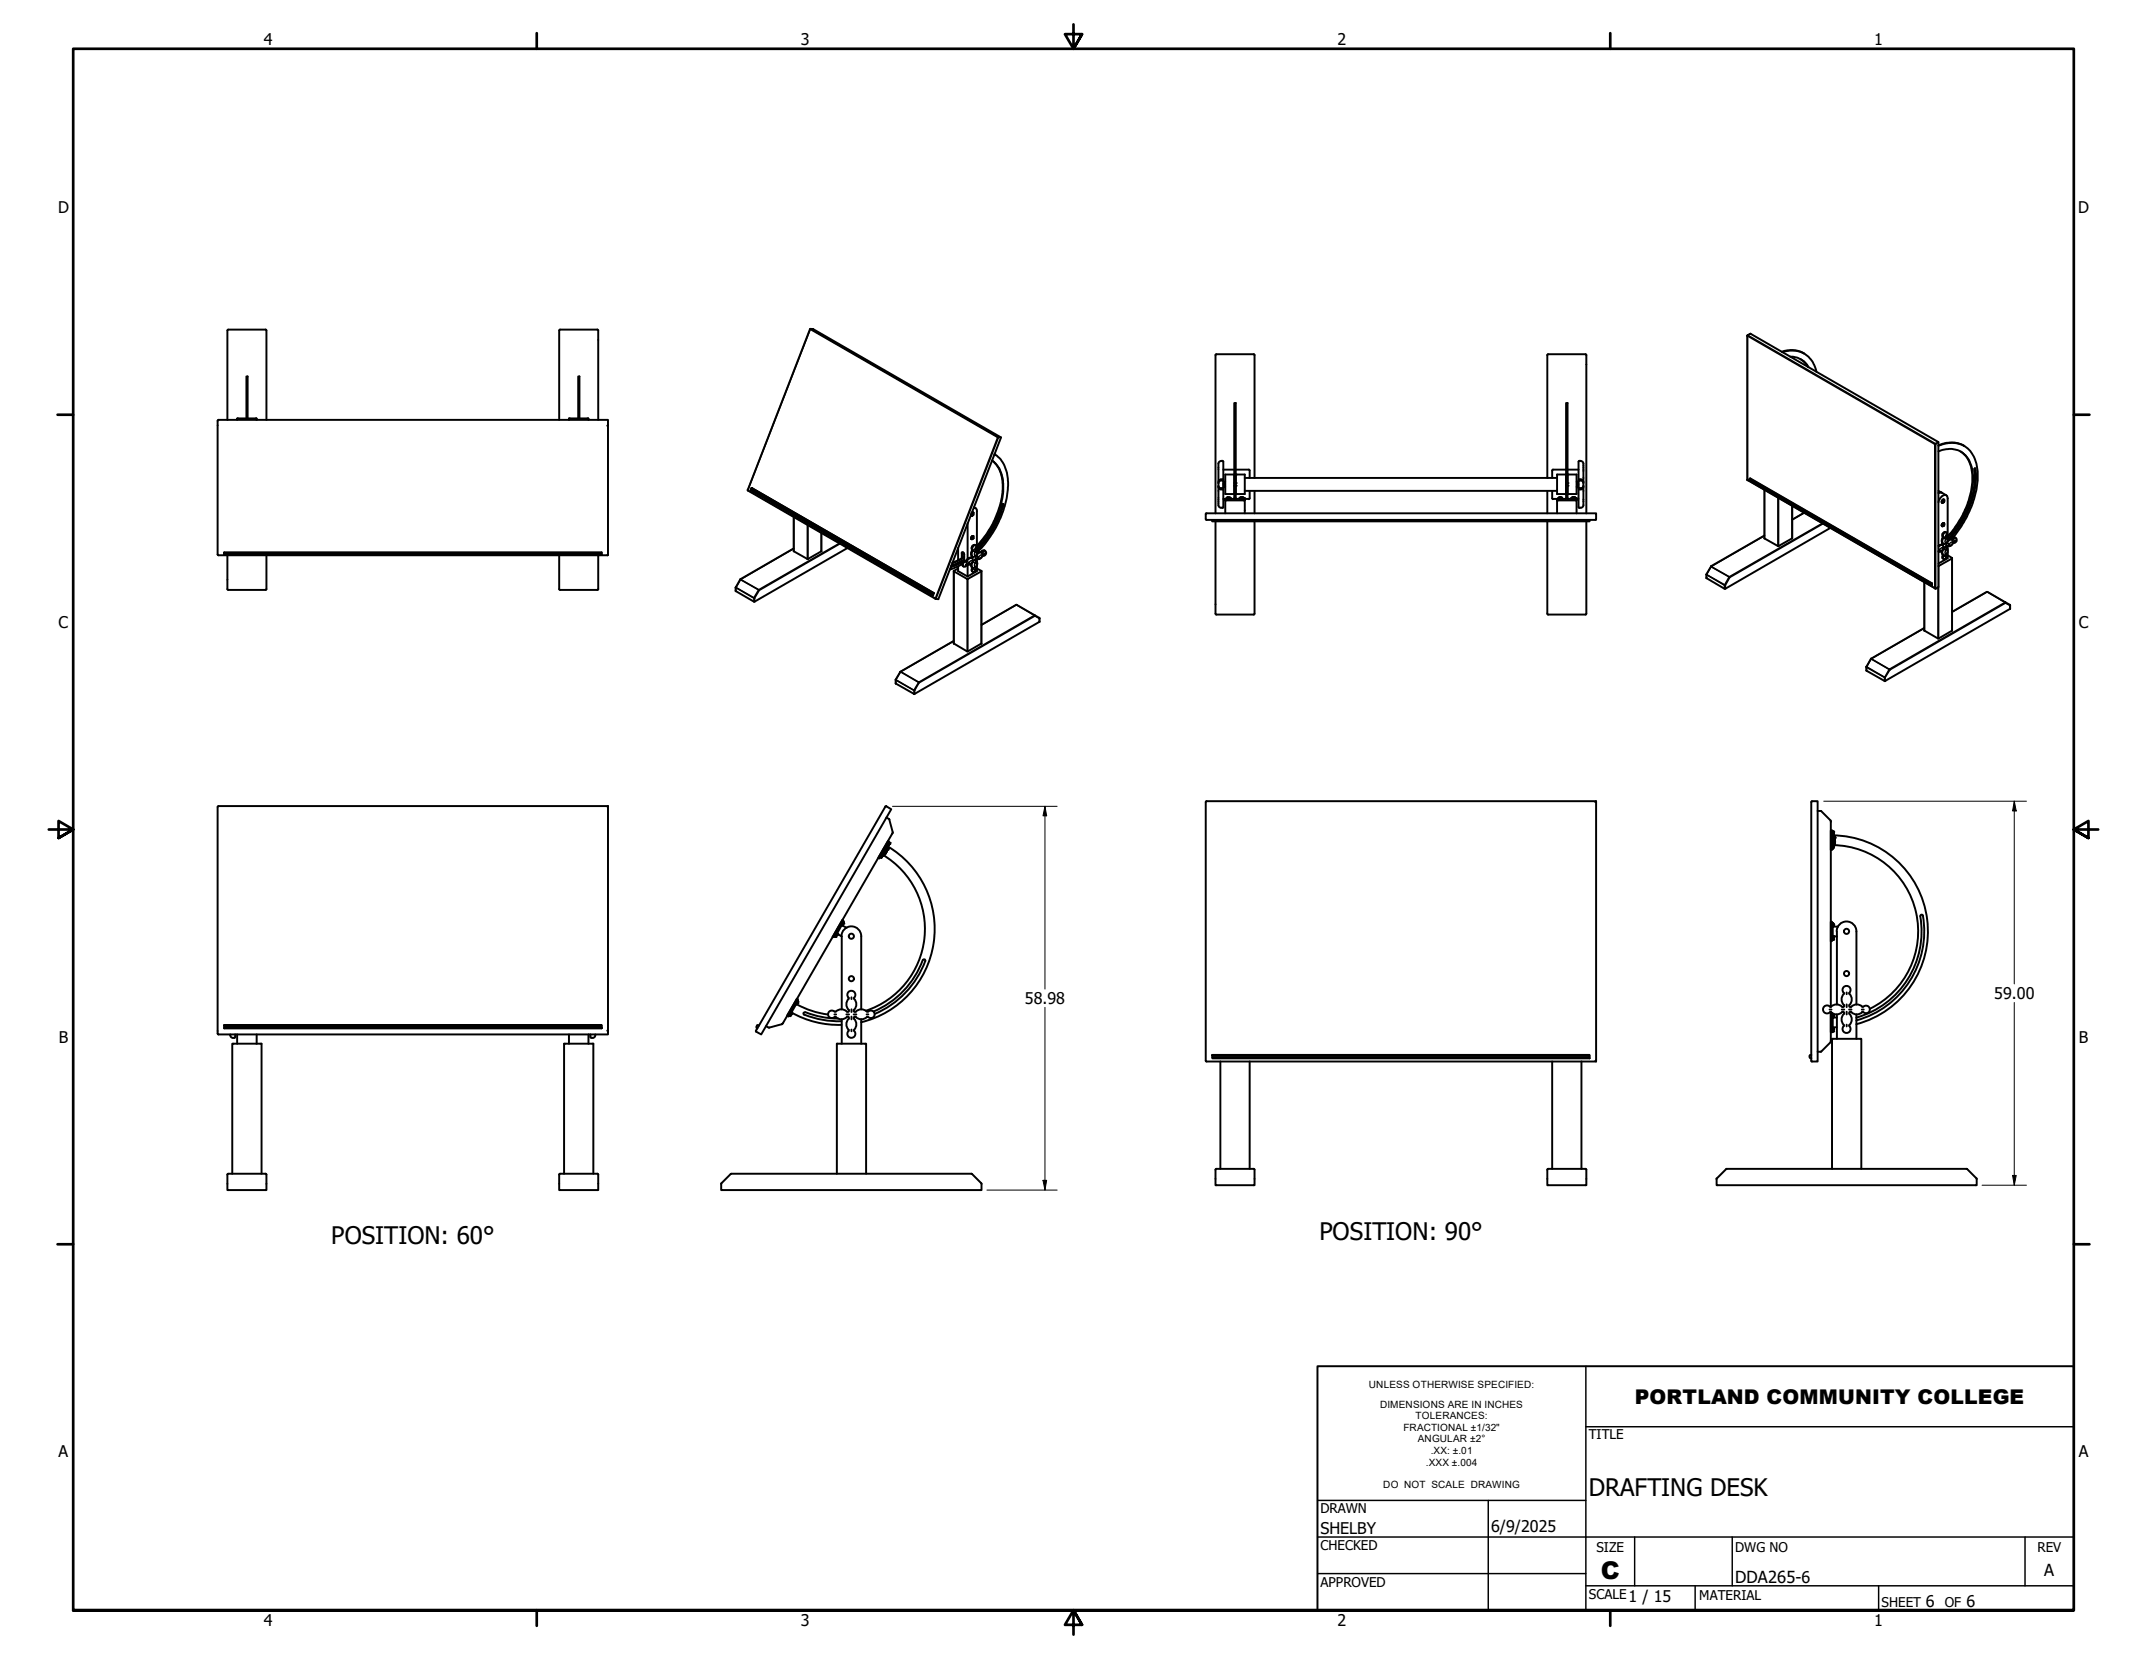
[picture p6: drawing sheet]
<svg xmlns="http://www.w3.org/2000/svg" width="559mm" height="432mm" viewBox="0 0 559 432" stroke-linecap="round" stroke-linejoin="round" font-family="sans-serif">
<!-- layer: Visible (ANSI) -->
<g fill="none" stroke="#000" stroke-width=".51">
<path d="M69.1 85.8l.2 .2v23.3M69.2 85.8l-10 .1v23.4M145.8 85.8l-.3 .2v23.3M145.8 85.8l9.8 .1 .1 23.4M402.9 92.2h9.8l.2 .2v41.2M402.9 92.2l-.2 .2v32M454.7 87.4l.9-.5 48.9 28.2v37.7l-.7 .4-.2-.1M454.8 87.4v37.4M463.7 91.6a7.1 7.1 0 0 1 5.9 .4M463.9 91.6a6.5 6.5 0 0 1 8.9 5.2M466 92.8a5.4 5.4 0 0 1 4.7 2.8M468.6 93.5l.3 .2a3.9 3.9 0 0 1 1.6 1.8"/>
<path d="M64.1 108.9v-10.9h.4v10.9M66.6 108.9l.2 .1v.3M66.7 108.9h-4.9l-.1 .4M148.3 108.9h4.7M148.3 108.9l-.2 .1v.3M150.5 108.9v-10.9h.3v10.9M153 108.9l.2 .1v.3M158.2 110.6v-1.3h-101.4l-.2 .2v34.8l.3 .2h101.3M158.2 110.6l-.1 .2M158.2 110.6v33.9h-.1M258.8 118.2a8.6 8.6 0 0 1 3.6 7.7 27.5 27.5 0 0 1-8 17.9M259.7 113.9h.8"/>
<path d="M317.8 120h.5l.1 .2v11.8l-.2 .2M321.2 104.9h.4v24.8h-.4zM407.6 104.9h.4v24.8h-.4zM411 120h.4M411.1 120l-.3 .2v5.1M504.5 116a6.7 6.7 0 0 1 8.9 2.3 14.3 14.3 0 0 1 .5 11.1 27.9 27.9 0 0 1-6 11M504.5 117.5a5.9 5.9 0 0 1 8.1 2.6 14.6 14.6 0 0 1-.3 11 24.4 24.4 0 0 1-5.4 8.8M504.5 115.9a7.5 7.5 0 0 1 6.7 .2M504.5 115.1l-.9 .5M510.3 117.5a8.1 8.1 0 0 1 3 7.7 24.9 24.9 0 0 1-6.4 14.4M194.6 127.5v.2M194.6 127.5l16.2-41.8h.8l48.9 28.2-16.3 42.1-.7-.1v-.2"/>
<path d="M194.7 127.7l48.8 28.2M195.4 127.4l47.4 27.5zM195.5 127.1l-.1 .3M195.6 127l47.4 27.4-.2 .1-47.3-27.4 .1-.1 47.5 27.4-.3 .5M206.6 134.6v8.8l3.5 2.1 3.7-2v-4.8M251.8 136.3v9.2M252.7 134l.2 .2M252.9 133.6a.33 .33 0 0 1 .6 0 .33 .33 0 0 1-.3 .5l-.3 .1zM253 139.6a.34 .34 0 0 1 .5 .2 .34 .34 0 0 1-.3 .5h-.4zM253.4 133.4l-.5 .1M253.4 139.5a.52 .52 0 0 0-.6 .2 .52 .52 0 0 0 .1 .6M253.4 132.2l.5 .1 .4 .4v10.7"/>
<path d="M253.5 132l.4 .3M261 131.2a27.5 27.5 0 0 1-6.7 11.8M313.9 133.6h101.5v1.6l-101.4 .1-.2-.2zM315.5 135.5h98.2v.2h-98.2zM315.5 135.3v.2M316.4 135.7v24M317.1 126.7l.1 5a.85 .85 0 0 0 1 .4M317.1 120.6v6.1M317.1 126.7a.73 .73 0 0 0 .5 .7 .73 .73 0 0 0 .8-.2M317.1 126.4a.77 .77 0 0 0 1.1 .7M317.8 120a.67 .67 0 0 0-.7 .7M317.8 125.1a.67 .67 0 0 0-.7 .7"/>
<path d="M317.8 125l.6 .3M318.4 125l-.2-.2a.8 .8 0 0 0-1.1 .6M318.4 126.9l-.2 .2M318.4 125.4h.5M318.4 126.7h.5M318.4 122.2h2.8M318.4 129.9h.5M318.5 125.9v.5l.3 .3v-1.3l-.3 .6M318.9 130.2v3.4M318.9 130.2v-.3h5.1v.3M318.9 123.5h2.3v5.1h-2.3zM318.9 130.2h5"/>
<path d="M319 130.2l.1 .1M319.3 129.6v.3h.9M319.3 129.6h.9M319.3 129.5v.1M319.3 129.9h.1M319.3 129.5l1 .1M319.4 129.5h.1M319.4 129.5l-.1 .1M319.4 129.5v.1M319.5 129.5h.1M319.5 129.5v.1M319.6 129.5h.1"/>
<path d="M319.6 129.5v.1M319.7 129.5h-.1M319.7 129.5h.1M319.8 129.5h.1M319.8 129.5v.1M319.8 129.5h.2M319.9 129.5v.1M319.9 129.5h.1M319.9 129.5l.1 .1M320 129.5h.1M320.1 129.5v.1M320.1 129.5h.1"/>
<path d="M320.2 129.9h.1M320.2 129.6h.1M320.3 129.6v.3M321.2 129.7l-.1 .2M321.6 122.2h3.5M321.6 123.5h2.4v5.1h-2.4M321.6 129.7l.2 .2M322.6 129.6v.3h.2M322.6 129.6h.2M322.8 129.5h.9M322.8 129.5l-.2 .1M322.8 129.5v.1"/>
<path d="M322.8 129.6h1M322.8 129.6v.3M323 129.5h-.1M323 129.5l-.2 .1M323 129.5h.2M323 129.5v.1M323.1 129.5v.1M323.1 129.5h.1M323.2 129.5h.1M323.2 129.5l.1 .1M323.3 129.5h.1M323.3 129.5v.1"/>
<path d="M323.3 129.5h.2M323.4 129.5l-.1 .1M323.4 129.5h.1M323.4 129.5l.1 .1M323.6 129.5h-.1M323.6 129.5l.1 .1M323.7 129.5l.1 .1M323.8 129.6v.3h-1M323.9 130.2l-.1 .1M323.9 130.2l.1 3.4M324 127.8h81.3M324 124.4h81.3"/>
<path d="M324 129.9h1.1M325 122.2l.2 .3M325.2 127.8v1.9l-.2 .2M325.2 122.5v1.9M326.5 124.4v-32l-.2-.2h-9.7l-.2 .2v41.2M326.5 135.7v24M326.5 127.8v5.8M402.7 135.7v24M402.7 127.8v5.8M404 127.8v1.9l.2 .2M404 122.5v1.9M404.2 129.9h1.1"/>
<path d="M405.3 130.2h5M405.3 130.2v3.4M405.3 130.2v-.3h5v.3M405.3 123.5h2.3v5.1h-2.3zM405.3 130.2l.1 .1M405.6 129.6v.3h1M405.7 129.5l-.1 .1M405.7 129.5h.9v.4M405.8 129.5h.1M405.9 129.5h.1M405.9 129.5v.1M406 129.5h-.1"/>
<path d="M406 129.5h.1M406.1 129.5v.1M406.1 129.5h.1M406.2 129.5v.1M406.2 129.5h.1M406.3 129.5h.1M406.3 129.5v.1M406.4 129.5h.1M406.5 129.9h.1M406.6 129.6l-.9-.1v.4M407.6 122.2h-3.4l-.2 .3M407.6 129.7l-.2 .2"/>
<path d="M408 122.2h2.8M408 123.5h2.3v5.1h-2.3M408 129.7l.2 .2M409 129.6v.3h.2M409 129.6h1.1a.5 .5 0 0 1-.7 .3h-.2M409.1 129.5h1M409.1 129.5l-.1 .1M409.2 129.5l-.1 .1M409.2 129.5h.1M409.2 129.5v.4M409.3 129.5h.1M409.3 129.5h.2"/>
<path d="M409.4 129.5l-.1 .1M409.5 129.5h.1M409.6 129.5h.1M409.7 129.5h.2M409.7 129.5h.1M409.8 129.5h.1M409.9 129.5h.1M410 129.5h.1M410.3 130.2l-.2 .1M410.3 130.2v3.4M410.3 125.4h.5M410.3 126.7h.5"/>
<path d="M410.3 129.9h.5M410.8 125.9l-.1 .5-.2 .3-.1-1.3 .4 .6M410.8 125.3v6.7l.3 .2M410.8 127.2l.3 .2M410.8 126.9l.3 .2M411 124.8a.8 .8 0 0 1 1.1 .6M411 125h.4M411.1 124.8l-.3 .2M411.1 125l-.3 .3M411.4 125.1a.67 .67 0 0 1 .7 .7M411.4 120a.67 .67 0 0 1 .7 .7M412.1 126.7v5a.85 .85 0 0 1-1.1 .4"/>
<path d="M412.1 120.6v4.9M412.1 125.5v1.2M412.1 126.4a.77 .77 0 0 1-1.1 .7M412.1 126.7a.77 .77 0 0 1-1.1 .7M412.9 135.7v24M413.7 135.3v.2M454.7 124.9l49 28.3M455.4 124.6l47.4 27.3-.1 .2-47.4-27.4 .2-.2 47.4 27.3v.5l-47.6-27.3v-.3M459.2 127.5v12.6l3.6 2.1 3.7-2.1v-8.4M459.2 139.4l-13.9 8.1M469.5 133.5l-3 1.8M476.4 137.4l-27.3 15.8-5-2.7v-.9"/>
<path d="M504.5 128.1l.8 .1M504.5 128.4l.8-.2 1.2 .7M504.5 130.7a2.01 2.01 0 0 1 2-1.8l.3 .2 .1 .5v10.4M504.5 127.8l.7 .3M505.5 130.2a.34 .34 0 0 1 .6 0 .34 .34 0 0 1-.2 .5l-.4 .1zM505.5 136.3a.37 .37 0 0 1 .6 .2 .37 .37 0 0 1-.4 .5l-.3-.2zM505.7 139.7v.1a1.37 1.37 0 0 0 0 1.8l-.2 .3-.5-.1-.5 .2M505.7 139.7l-.2-.2 .1-.4a.68 .68 0 0 1 1-.5 .68 .68 0 0 1 .1 1.1M506 130a.5 .5 0 0 0-.5 .3 .5 .5 0 0 0 0 .6M506 136.1a.5 .5 0 0 0-.5 .3 .5 .5 0 0 0 0 .6M506.5 139.8v.2M506.7 139.6a1.59 1.59 0 0 1 0 1.9"/>
<path d="M514 121.9a23 23 0 0 1-5 16.2l-2 2.4M58.4 144h98.2v.2h-98.2v-.4h98.2v.2M58.4 144.2v.3h98.2v-.3M59.2 144.5v8.9M59.2 153.3l.2 .2h9.8M69.3 153.3l-.2 .2M69.3 144.5v8.9M145.5 144.5v8.9M145.5 153.3l.3 .2M155.7 153.3l-.2 .2h-9.7M155.7 144.5v8.9M220.6 142.6l-24.2 14-4.9-2.7v-1l1.2-2.1 13.9-8.1"/>
<path d="M242.8 154.5v.2M243 154.4h.1M248.2 148.7v18.8l3.5 2 3.8-2v-18.8M249.4 148l-1.2 .7 3.6 2 3.7-2-1.2-.7M249.4 142.6v3.2M249.4 146.5v.2M250.4 146.8l-2.1 1.1-1.1 .3M250.5 143.8l.5 .4v1.9M251 146l-1.4 .8-2.1 .8M251 145.6l-2.3 1.2-1.1 .4M251 145.8l-1.6 .9-1.9 .7M251 145.1l-3.2 1.5"/>
<path d="M251 144.9l-3.1 1.5M251.8 147v3.1M252 146.7l-.2 .1M252.8 146.7l-.1 .6 .3 .5M252.9 145.2a1.53 1.53 0 0 0-1.6 .9 .69 .69 0 0 0-.8 .5 .69 .69 0 0 0 .5 .8h.3l.5-.5M253 144.8l-.3 .4M253 147.7l-.1 .5 .1 .5a.68 .68 0 0 0 .8 .1 .68 .68 0 0 0 .4-.7l-.1-.4M253.4 146l-.2 .1a1.37 1.37 0 0 1-1.4 .9M253.6 145.7l-.3 .2M253.9 143.1v.3M253.9 147.8v.3M253.9 144.8v.4"/>
<path d="M253.9 145.9v.4M254 144.9l.1-.2a1.4 1.4 0 0 0 0-1.8l.1-.6-.6-.5-.6 .3-.1 .5a.91 .91 0 0 1-.2 1.3v.4l.3 .5-.2 .4M254 145.9a1.62 1.62 0 0 1 .1 1.9M254.3 147.1v1.6l-2.5 1.4-2.4-1.4v-1.3M254.3 142.9a27.6 27.6 0 0 0 6.7-11.7h.2a25.5 25.5 0 0 1-6.9 12.1M254.3 142a24 24 0 0 0 6.7-16 7.8 7.8 0 0 0-2.8-6.1 8.3 8.3 0 0 1 2.9 7.7 24.6 24.6 0 0 1-6.8 14.7M254.3 145.5l-.3 .5M254.3 144l.5-.3a.78 .78 0 0 0 1-.4l.6 .1a.74 .74 0 0 1 .2 .8 .74 .74 0 0 1-.8 .5M254.5 145.2l-.3 .2M255.8 144.6v.1a1.53 1.53 0 0 1-1.5 .8v.8M256 144.3l-.2 .2M264.5 157.4l-9 5.2"/>
<path d="M264.5 157.4h.2M264.6 157.4l5.8 3.4M316.4 159.7l.2 .3h9.7l.2-.3M402.7 159.7l.2 .3M412.9 159.7l-.2 .3h-9.8M445.3 147.4l-1.2 2.1M502.7 152.1v.2M502.9 151.8l-.1 .1M504.6 143.3l-.1 .1M505.4 143.4v.6l.3 .3M505.6 141.4l-.2 .4M505.7 144.3l-.1 .3a.69 .69 0 0 0 .3 .9 .69 .69 0 0 0 .9-.3 .69 .69 0 0 0-.1-.9"/>
<path d="M506 142.7h-.2a1.42 1.42 0 0 1-1.3 .9M506.2 142.4l-.3 .2M506.5 144.4v.3M506.5 141.5v.4M506.5 142.6v.3M506.7 142.6a1.48 1.48 0 0 1 0 1.8M506.9 142.1l-.2 .5M506.9 144.5l1.2 .9-3.6 1.9M506.9 143.8v1.5l-2.4 1.4M507 140.4a24 24 0 0 0 6.9-17.4l-.1-1 .2-.1a18.8 18.8 0 0 1-2.1 11.8l-1.6 2.9-2.9 3.8M507.2 141.9l-.3 .1M507.9 140.4l.5-.5 .6 .1a.72 .72 0 0 1 .2 .9 .72 .72 0 0 1-.8 .4"/>
<path d="M508 140.4l-.5-.1-.5 .4M508.1 145.3v18.8l-3.5 2.1-3.8-2.1v-12.5M508.5 141.2l-.1 .1a1.3 1.3 0 0 1-1.5 .9v.7M508.7 141l-.3 .1M523.1 157.4l.1 .2M523.1 157.4l-5.9-3.3-9.1 5.2M523.2 157.5v1l-32.5 18.8-4.9-2.7v-1M234.3 174.9l-1.2 2M234.3 174.8v.1M248.2 166.8l-13.8 8M270.5 160.8l.1 1.1-32.6 18.8-4.9-2.8v-.9M485.7 173.5v.1"/>
<path d="M486.9 171.5l-1.1 2M500.8 163.4l-13.8 8M158.1 209.9l.1-.1v58.7M158.2 209.8l-101.5 .1-.1 59.1 .2 .2h101.4v-.7M230.4 209.9l.2-.1 1.4 .8-33.9 58.6-1.3-.7-.1-.2zM230.7 212.8l.7 .4M231.1 218.9l.3 .2-2.5 4.4-.3-.2zM231.3 219.3l.3 .1-.1 .1M231.3 219.3l-.5 .7 .3 .2M231.3 219.9l-.2 .3M231.3 219.9h.1M231.3 219.9l-.1 .2"/>
<path d="M231.3 219.8v.1M231.3 219.8h.1M231.4 219.9h.1M231.4 219.7v.1M231.4 213.2l.1 .1M231.4 219.7h.1M231.5 219.8h-.1M231.5 219.7v.1M231.5 213.3l.8 3.5-28.5 49.5-.2 .3-3.4 .9M231.5 219.6h.1M231.5 219.5l-.2 .4M231.5 219.6v.1"/>
<path d="M231.5 219.5v.1M231.6 219.5v.1M231.6 219.5l-.4 .7M231.6 219.5h.1M313.8 208.8l.1 67.4 101.5 .1M313.8 208.8l.2-.3h101.4l-.2 .3M415.4 208.5v67.8l-.2-.2M471.4 208.7l1.7-.2v67.8l-1.7-.1zM473.1 211.1h.7M473.9 211.1l2.6 2.6v48.4M476.5 216.2h.3v5h-.3zM476.8 216.4v.1"/>
<path d="M476.8 216.4v.9M476.8 217.2v.1M476.8 216.4h.3M476.8 217.3h.3M476.9 217.3l.1 2.6M477 217.4a25 25 0 0 1 24.6 21.9 25 25 0 0 1-18.5 27.3M477.1 220a22.4 22.4 0 0 1 21.6 17.5 22.4 22.4 0 0 1-12 25.1M477.1 217h.1M477.1 216.9h.1M477.1 216.6l.1 .1M477.1 216.6h.1M477.1 216.4v.1"/>
<path d="M477.1 216.5v.5M477.1 217v.3M477.1 217v.2M477.1 216.6v.1M477.1 216.5v.1M477.1 216.8v.1M477.1 219.9h-.3v1h.3M477.1 219.9v.1M477.1 216.4v.9M477.1 219.9v1M477.1 216.8h.1M477.2 217.1h-.1"/>
<path d="M477.2 216.9h-.1M477.2 216.7l-.1 .1M477.2 216.8h-.1M477.2 216.9h.1M477.2 217h.1M477.2 216.6h.1M477.2 216.5v.1M477.2 216.7v.1M477.2 217.1v.1M477.2 216.9v.1M477.2 216.8h.1M477.4 219.6l.1 .2z"/>
<path d="M477.4 217.6l.2 .1zM477.4 217.8l.1 .1zM477.4 217.9l.1 .1zM477.4 218l.2 .1zM477.5 218.1h.1M477.4 218.2l.2 .1zM477.4 218.4l.1 .2zM477.4 218.6l.1 .1zM477.4 218.8h.1M477.4 218.9l.2 .1zM477.4 219.1l.1 .1zM477.4 219.2l.1 .1z"/>
<path d="M477.4 219.3l.1 .1zM477.4 219.5h.1M477.4 219.5l.1-.1v.1M477.5 218.8h-.1M477.5 218.8h.1M477.5 219.2h.1M477.5 219.5v.1M477.5 219.4h.1M219.3 239.4l.2 .3-2.4 4.1h-.4zM219.3 240l.3 .2-.4 .7-.3-.2zM229.1 223.1l.3 .2M229.1 223v.1"/>
<path d="M229.5 222.3l.3 .1M229.5 223h.1M229.6 222.3l-.5 .8M229.6 222.9l-.2 .4M229.6 222.9l-.1 .2M229.6 223h.1M229.6 222.8v.1M229.6 222.9v.1M229.6 222.9h.1M229.6 222.8h.1M229.7 222.8h-.1M229.7 222.9h-.1"/>
<path d="M229.7 222.8h.1M229.7 222.6v.1M229.7 222.6l-.1 .3M229.7 222.6l-.1 .2M229.7 222.6h.1M229.8 222.6h.1M229.8 222.5a22.4 22.4 0 0 1 10.8 21.7 22.4 22.4 0 0 1-15.2 18.9M229.8 222.4l-.1 .2M229.8 222.5l-.4 .8M229.8 222.4v.1M230.1 222.4l.2 .1zM230.2 222.2h.2z"/>
<path d="M230.2 222.3h.1M230.2 222.3l.1 .1zM230.3 222.2h.1M230.3 222.1h.1zM230.4 221.9l.1 .1zM230.4 222v.1zM230.4 222h.1M230.5 221.7l.2 .1-.2 .1zM230.6 221.6l.1 .1zM230.6 221.6h.1M230.6 221.8h.1M230.7 221.4l.2-.1z"/>
<path d="M230.7 221.4l.1 .2zM230.7 221.6h-.1M230.8 221.4h.1M230.8 221.2l.2 .1zM230.9 221l.2 .1zM230.9 220.1v.2l-1.2 2.1M230.9 221h.2zM231 220.2a25 25 0 0 1 12 25.3 25 25 0 0 1-18.9 20.6M231 220.9l.1 .1zM231.1 220.8h.1M231.1 220.9h.1M231.1 221v.1"/>
<path d="M231.1 220.7l.2 .1zM231.1 220.7h.2zM231.2 220.2h-.1M231.3 220.1h-.1M476.5 239.9l.3 .1-.1 5h-.2zM477.1 220.1h.1M477.1 220.5h.1M477.1 220.4h.1M477.1 220v.5M477.1 220.5v.4M477.1 220.2v.1M477.1 220.1v.1"/>
<path d="M477.2 220.3h.1M477.1 220.5v.2M477.1 220.4v.1M477.1 220.4l.1 .1M477.2 220.2h-.1M477.2 220.4h-.1M477.2 220.1h.1M477.2 220v.1M477.2 220.3v.1M477.2 220.5h.1M477.2 220.2v.1M477.2 220.7h.1"/>
<path d="M477.2 220.4v.1M207.4 260l.3 .1-2.5 4.4-.3-.1zM217.2 243.6l.3 .2M217.2 243.6h.1M217.6 243.6v.1M217.6 242.9h.1M217.6 243.5h.1M217.7 243.6h-.1M217.7 243.6l-.1 .1M217.7 243.5v.1M217.7 243.5h.1M217.8 243.3h-.1"/>
<path d="M217.8 243.3h.1M217.9 243.3h.1M217.9 243.1l-.1 .2M217.9 243.2h.1M217.9 243l-.2-.2-.5 .8M217.9 243l-.4 .8M217.9 243.1l1.2 .6v19M217.9 243.1l-.4 .7M217.9 243v.1M219 243.7a2.57 2.57 0 0 1 2.6-2.6 2.57 2.57 0 0 1 2.6 2.6M219.1 240.8l-1.2 2.2M219.2 240.9l1.1 .6"/>
<path d="M219.3 240.7h.1M219.3 240.6h.1M219.4 240.6h.1M219.4 240.5l-.2 .4M219.4 240.6l-.1 .2M219.4 240.5h.1M219.5 240.5h-.1M219.5 240.5h.1M219.5 240.3v.1M219.5 240.2v.1M219.6 240.2l-.1 .2M219.6 240.1l-.2 .4"/>
<path d="M220.9 260a2 2 0 0 0 0 2.8M221.6 259.6v.4M222.3 260a2.06 2.06 0 0 1-.1 3l.2 .4a2.49 2.49 0 0 1 3.4-.1h.1M222.3 260v-.2a1.08 1.08 0 0 0 .1-1.6 1.08 1.08 0 0 0-1.6 0 1.08 1.08 0 0 0 .1 1.6v.2M224.2 243.7v19M240.2 249.9a23.3 23.3 0 0 1-12.8 13.4M240.2 249.9l.4-.2 .2 .5M240.8 250.1a24 24 0 0 1-13.1 13.8M476.8 240.3h.3M476.8 240.3v.8M476.8 241.2h.3M476.8 243.9v.7h.3"/>
<path d="M477 241.2v2.4M477.1 240.8v.2M477.1 240.7h.1M477.1 240.4v.2M477.1 243.8h.1M477.1 244.2h.1M477.1 243.9l.1 .1M477.1 240.3v.4M477.1 240.7v.5M477.1 243.6h-.3v.2M477.1 243.6v.2M477.1 243.8v.5"/>
<path d="M477.1 244.3v.3M477.1 243.8v.2M477.1 244.3v.1M477.1 244.2v.1M477.1 244v.1M477.1 243.7h1M477.1 241.2h1.3M477.1 240.3v.9M477.1 243.6v1M477.2 240.7l-.1 .1M477.2 241h-.1M477.2 240.6h-.1"/>
<path d="M477.2 244.3h-.1M477.2 240.7h.1M477.2 240.9h.1M477.2 240.4h.1M477.2 243.8h.1M477.2 244.2h.1M477.2 243.9h.1M477.2 241h.1M477.2 240.6h.1M477.2 244.4v.1M477.2 244.3h.1M477.2 244.1h.1"/>
<path d="M477.2 240.8h.1M478 242.4a2.57 2.57 0 0 1 2.6-2.6 2.57 2.57 0 0 1 2.6 2.6v19M478.1 242.4v19M480.6 258.3v.5M481.3 258.4v.3M481.3 258.4a1.07 1.07 0 0 0-.1-1.5 1.07 1.07 0 0 0-1.5 .1 1.07 1.07 0 0 0 .2 1.5v.2a2.04 2.04 0 0 0 0 2.8M481.4 258.7a2 2 0 0 1 0 2.8M58.4 266.8l98.2 .1zM58.4 267.3h98.2v.3h-98.2zM58.4 267.6h98.2M58.4 266.9v.4M59.9 269.2v.3a.77 .77 0 0 0 1.1 .6"/>
<path d="M61.2 269.2v.7l-.2 .2M61.7 269.2v2.5M66.8 269.2v2.5M148.1 269.2v2.5M153.2 269.2v2.5M153.7 269.2v.7l.2 .2M154.9 269.2v.3a.75 .75 0 0 1-1 .6M156.6 266.9v.4M158.1 268.2l.1 .3M197.5 267l-.5-.1-.2 .4 .3 .4M199.4 267.1l.6 .4M200.1 267.4l.1 .1"/>
<path d="M205.6 264.4l-.1 .1M205.6 264.4h.1M205.7 264.3l-.2 .2M205.7 263.6h.1M205.7 264.2h.1M205.7 264.3h.1M205.7 264.2l-.1 .2M205.8 264.2h.1M205.8 264h.1M205.9 264.1h-.1M205.9 263.9l-.2 .4M205.9 264h.1"/>
<path d="M205.9 263.9v.1M205.9 263.8v.2M206 263.5a25 25 0 0 0 13 3.3M206 263.8h.1M206 263.7l-.3-.2-.3 .7-.1 .2 .2 .1M206 263.7l-.1 .2M206 263.8l-.4 .6M206 263.7v.1M207.2 261.4l-1.4 2.2M207.4 261.4a22.4 22.4 0 0 0 8.1 2.6M207.4 261.4l.4-.7-.3-.2-.4 .7 .2 .2M207.4 261.4h-.1"/>
<path d="M207.4 261.3h.1M207.5 261.3h-.1M207.5 261.1v.1M207.5 261.2v.1M207.5 261l-.2 .4M207.5 261.1h.1M207.6 261.1h-.1M207.6 260.9h.1M207.6 261h.1M207.6 260.9v.1M207.6 260.8h.1M207.7 260.8l-.1 .1"/>
<path d="M207.7 260.7l-.2 .3M209.4 264.1a24 24 0 0 0 9.6 1.7M209.6 263.5l-.5 .2 .2 .4M209.6 263.4a23.3 23.3 0 0 0 8.6 1.7M217.2 264h.4M217.2 263.3a.98 .98 0 0 0-1.4 0 .98 .98 0 0 0 0 1.4 .98 .98 0 0 0 1.4 0M217.2 263.3h.3M217.2 264.7h.3M217.6 264.7a2.06 2.06 0 0 0 2.9-.1l.5 .3-.1 .3M219.1 265.3v6.4M220.3 264h.7M220.9 265.2a2.15 2.15 0 0 0 0 3 1.08 1.08 0 0 0-.1 1.6 1.08 1.08 0 0 0 1.6 0 1.08 1.08 0 0 0-.1-1.6v-.2"/>
<path d="M220.9 262.8v.5h-.5a1.98 1.98 0 0 0-2.8 0M221.6 262.7v.7M221.6 264.6v.7M221.6 268v.4M222.2 264h.7M224.2 265.3v6.4M225.6 264h.4M225.6 264.7a2.06 2.06 0 0 1-3-.1l-.4 .3 .1 .3a2 2 0 0 1 0 2.8M225.6 264.7h.3M226 263.3a.98 .98 0 0 1 1.4 0 .98 .98 0 0 1 0 1.4 .98 .98 0 0 1-1.4 0M315.5 274.6h98.2v.2h-98.2zM315.5 275.2h98.2v.3h-98.2z"/>
<path d="M315.5 274.8v.4M317.6 276.3v27.9M325.2 276.3v27.9M404 276.3v27.9M411.6 276.3v27.9M413.7 274.8v.4M471.4 274.6l-.4 .2v.4l.4 .3M473.1 273.7h.7M476.2 262.8h.5M476.3 262a1.07 1.07 0 0 0-1.6 .1 1.07 1.07 0 0 0 .2 1.5 1.07 1.07 0 0 0 1.5-.2 2.21 2.21 0 0 0 3.2-.1l.3 .1 .1 .4a2.21 2.21 0 0 0-.1 3.1 1.07 1.07 0 0 0-.2 1.5 1.07 1.07 0 0 0 1.5 .2 1.07 1.07 0 0 0 .1-1.5M476.5 263.4v7.7l-2.6 2.6M476.8 263.6h-.3v5.1h.3v-5"/>
<path d="M476.8 264h.3M476.8 264.1v.8h.3M476.8 267.8v.7h.3M477 264.9l-.1 2.6M477.1 264.6v.1M477.1 264.4l.1 .1M477.1 264.2v.2M477.1 267.7h.1M477.1 268.1h.1M477.1 267.8h.1M477.1 264v.5M477.1 264.5v.4"/>
<path d="M477.1 264.9h.1M477.1 267.5h-.3v.2M477.1 267.5v.2M477.1 267.7v.5M477.1 268.2v.3M477.1 267.7v.1M477.1 268.2v.1M477.1 268v.2M477.1 267.8v.1M477.1 264v.9M477.1 267.5v1M477.2 264.5h-.1"/>
<path d="M477.2 264.7l-.1 .1M477.2 264.4h-.1M477.2 268.2h-.1M477.2 264.4h.1M477.2 264.6h.1M477.2 264.2h.1M477.2 267.7h.1M477.2 268v.1M477.2 267.8h.1M477.2 264.8h.1M477.2 264.3h.1M477.2 268.3h.1"/>
<path d="M477.2 268.1v.1M477.2 267.9v.1M477.2 264.5h.1M478.1 264.8l-1 .1M478.1 267.4h-1.1M478.1 264v6.4M479.4 262.8h.6M479.9 261.5l.1 .4-.4 .2a2.21 2.21 0 0 0-3.2 0l-.1-.1M480.6 261.4v.7M480.6 263.3v.7M480.6 266.7v.4M481.3 262.8h.6"/>
<path d="M481.3 266.8v.3M481.4 261.5v.5h.5M481.9 263.4a2 2 0 0 0 2.8 0M481.9 262a2 2 0 0 1 2.8 0M481.9 263.4h-.5v.5a2 2 0 0 1 0 2.8M483.1 264.9a23.5 23.5 0 0 0 16.7-26.6l.3-.2 .3 .1a24 24 0 0 1-17.3 27.4M483.2 264v6.4M484.6 262.8h.5M484.6 262h.3M484.8 263.4l-.2 .1h.3M485 262a.98 .98 0 0 1 1.4 0 .98 .98 0 0 1 0 1.4 .98 .98 0 0 1-1.4 0M59.2 305.7v4.1h10.1v-4.1"/>
<path d="M60.5 305.5v-33.8h7.6v33.8M69.1 305.5l.2 .2M69.2 305.5h-9.8l-.2 .2M145.5 305.7v4.1h10.2v-4.1M145.8 305.5l-.3 .2M145.8 305.5h9.7l.2 .2M146.8 305.5v-33.8h7.6v33.8M187.7 308.1v1.7h67.8v-1.7M190.3 305.5l-2.6 2.6M190.4 305.5h62.4l2.7 2.6M217.8 305.5v-33.8h7.6v33.8M316.4 304.3h10.1v4.2h-10.1z"/>
<path d="M402.9 304.2l9.9 .1 .1 4.2h-10.2v-4.1l.2-.2M476.8 304.2v-33.8h7.6v33.8M511.8 304.2l2.7 2.6v1.7h-67.7l-.1-1.7 2.7-2.6h62.5"/>
<circle cx="221.6" cy="254.7" r=".67"/>
<circle cx="221.6" cy="243.7" r=".67"/>
<circle cx="480.6" cy="253.4" r=".67"/>
<circle cx="480.6" cy="242.4" r=".67"/>
</g>
<g fill="#000">
<circle cx="258.8" cy="118.2" r=".25"/>
<circle cx="319.3" cy="129.9" r=".25"/>
<circle cx="319.3" cy="129.6" r=".25"/>
<circle cx="319.7" cy="129.5" r=".25"/>
<circle cx="321.2" cy="125.7" r=".25"/>
<circle cx="321.2" cy="123.5" r=".25"/>
<circle cx="321.2" cy="126.4" r=".25"/>
<circle cx="321.2" cy="128.6" r=".25"/>
<circle cx="321.6" cy="128.6" r=".25"/>
<circle cx="321.6" cy="123.5" r=".25"/>
<circle cx="321.6" cy="126.4" r=".25"/>
<circle cx="321.6" cy="125.7" r=".25"/>
<circle cx="322.6" cy="129.6" r=".25"/>
<circle cx="322.6" cy="129.9" r=".25"/>
<circle cx="322.7" cy="129.9" r=".25"/>
<circle cx="322.8" cy="129.6" r=".25"/>
<circle cx="322.8" cy="129.9" r=".25"/>
<circle cx="322.9" cy="129.9" r=".25"/>
<circle cx="323" cy="129.5" r=".25"/>
<circle cx="323.2" cy="129.5" r=".25"/>
<circle cx="323.3" cy="129.5" r=".25"/>
<circle cx="323.5" cy="129.6" r=".25"/>
<circle cx="323.5" cy="129.9" r=".25"/>
<circle cx="323.7" cy="129.9" r=".25"/>
<circle cx="323.8" cy="129.6" r=".25"/>
<circle cx="323.8" cy="129.9" r=".25"/>
<circle cx="405.6" cy="129.6" r=".25"/>
<circle cx="405.6" cy="129.9" r=".25"/>
<circle cx="405.7" cy="129.9" r=".25"/>
<circle cx="405.7" cy="129.6" r=".25"/>
<circle cx="406" cy="129.5" r=".25"/>
<circle cx="406.1" cy="129.5" r=".25"/>
<circle cx="406.3" cy="129.6" r=".25"/>
<circle cx="406.3" cy="129.9" r=".25"/>
<circle cx="406.6" cy="129.9" r=".25"/>
<circle cx="406.6" cy="129.6" r=".25"/>
<circle cx="407.6" cy="128.6" r=".25"/>
<circle cx="407.6" cy="123.5" r=".25"/>
<circle cx="407.6" cy="126.4" r=".25"/>
<circle cx="407.6" cy="125.7" r=".25"/>
<circle cx="408" cy="128.6" r=".25"/>
<circle cx="408" cy="123.5" r=".25"/>
<circle cx="408" cy="126.4" r=".25"/>
<circle cx="408" cy="125.7" r=".25"/>
<circle cx="409" cy="129.6" r=".25"/>
<circle cx="409" cy="129.9" r=".25"/>
<circle cx="409.1" cy="129.9" r=".25"/>
<circle cx="409.2" cy="129.9" r=".25"/>
<circle cx="409.2" cy="129.6" r=".25"/>
<circle cx="409.3" cy="129.9" r=".25"/>
<circle cx="409.3" cy="129.5" r=".25"/>
<circle cx="409.5" cy="129.5" r=".25"/>
<circle cx="409.6" cy="129.5" r=".25"/>
<circle cx="409.8" cy="129.5" r=".25"/>
<circle cx="410.1" cy="129.9" r=".25"/>
<circle cx="410.1" cy="129.6" r=".25"/>
<circle cx="252.9" cy="140.3" r=".25"/>
<circle cx="508.1" cy="164.1" r=".25"/>
<circle cx="231.3" cy="219.9" r=".25"/>
<circle cx="231.3" cy="219.3" r=".25"/>
<circle cx="231.4" cy="219.8" r=".25"/>
<circle cx="231.5" cy="219.7" r=".25"/>
<circle cx="231.5" cy="219.5" r=".25"/>
<circle cx="231.6" cy="219.4" r=".25"/>
<circle cx="476.8" cy="216.4" r=".25"/>
<circle cx="476.8" cy="217.3" r=".25"/>
<circle cx="476.8" cy="217" r=".25"/>
<circle cx="476.8" cy="219.9" r=".25"/>
<circle cx="476.8" cy="220" r=".25"/>
<circle cx="477.1" cy="219.9" r=".25"/>
<circle cx="477.1" cy="217.3" r=".25"/>
<circle cx="477.1" cy="216.7" r=".25"/>
<circle cx="477.1" cy="217" r=".25"/>
<circle cx="477.1" cy="216.4" r=".25"/>
<circle cx="477.4" cy="219.5" r=".25"/>
<circle cx="477.4" cy="219" r=".25"/>
<circle cx="477.4" cy="217.7" r=".25"/>
<circle cx="477.5" cy="218.4" r=".25"/>
<circle cx="477.5" cy="218.6" r=".25"/>
<circle cx="477.5" cy="219.6" r=".25"/>
<circle cx="477.5" cy="217.9" r=".25"/>
<circle cx="477.5" cy="218.5" r=".25"/>
<circle cx="477.5" cy="219.5" r=".25"/>
<circle cx="477.5" cy="218.3" r=".25"/>
<circle cx="477.6" cy="218.1" r=".25"/>
<circle cx="219.3" cy="240" r=".25"/>
<circle cx="229.1" cy="223.1" r=".25"/>
<circle cx="229.4" cy="223.3" r=".25"/>
<circle cx="229.6" cy="222.3" r=".25"/>
<circle cx="229.6" cy="222.8" r=".25"/>
<circle cx="229.7" cy="222.8" r=".25"/>
<circle cx="229.7" cy="222.6" r=".25"/>
<circle cx="229.8" cy="222.4" r=".25"/>
<circle cx="230.3" cy="222.2" r=".25"/>
<circle cx="230.3" cy="222.3" r=".25"/>
<circle cx="230.4" cy="222.2" r=".25"/>
<circle cx="230.5" cy="221.8" r=".25"/>
<circle cx="230.6" cy="221.6" r=".25"/>
<circle cx="230.7" cy="221.5" r=".25"/>
<circle cx="230.8" cy="221.4" r=".25"/>
<circle cx="230.8" cy="220" r=".25"/>
<circle cx="230.9" cy="220" r=".25"/>
<circle cx="230.9" cy="221.2" r=".25"/>
<circle cx="231.1" cy="220.2" r=".25"/>
<circle cx="231.1" cy="221" r=".25"/>
<circle cx="231.1" cy="221.1" r=".25"/>
<circle cx="231.1" cy="220.7" r=".25"/>
<circle cx="476.8" cy="220.8" r=".25"/>
<circle cx="477.1" cy="220.3" r=".25"/>
<circle cx="477.1" cy="220" r=".25"/>
<circle cx="217.2" cy="243.6" r=".25"/>
<circle cx="217.5" cy="243.8" r=".25"/>
<circle cx="217.7" cy="242.8" r=".25"/>
<circle cx="217.8" cy="243.3" r=".25"/>
<circle cx="217.8" cy="243.2" r=".25"/>
<circle cx="217.8" cy="243.4" r=".25"/>
<circle cx="217.9" cy="243" r=".25"/>
<circle cx="218.9" cy="240.7" r=".25"/>
<circle cx="219.4" cy="240.5" r=".25"/>
<circle cx="219.5" cy="240.4" r=".25"/>
<circle cx="476.8" cy="240.7" r=".25"/>
<circle cx="476.8" cy="244.6" r=".25"/>
<circle cx="476.8" cy="243.6" r=".25"/>
<circle cx="476.8" cy="243.7" r=".25"/>
<circle cx="476.8" cy="244.3" r=".25"/>
<circle cx="476.8" cy="244.5" r=".25"/>
<circle cx="477.1" cy="243.6" r=".25"/>
<circle cx="477.1" cy="240.6" r=".25"/>
<circle cx="477.1" cy="244" r=".25"/>
<circle cx="477.1" cy="240.7" r=".25"/>
<circle cx="477.1" cy="244.6" r=".25"/>
<circle cx="477.1" cy="244.3" r=".25"/>
<circle cx="205.3" cy="264.4" r=".25"/>
<circle cx="205.3" cy="264.3" r=".25"/>
<circle cx="205.5" cy="264.5" r=".25"/>
<circle cx="205.7" cy="263.5" r=".25"/>
<circle cx="205.9" cy="264" r=".25"/>
<circle cx="206" cy="263.7" r=".25"/>
<circle cx="207.1" cy="261.2" r=".25"/>
<circle cx="207.5" cy="260.5" r=".25"/>
<circle cx="207.5" cy="261" r=".25"/>
<circle cx="207.6" cy="261" r=".25"/>
<circle cx="207.7" cy="260.7" r=".25"/>
<circle cx="476.8" cy="268.4" r=".25"/>
<circle cx="476.8" cy="264.5" r=".25"/>
<circle cx="476.8" cy="268.2" r=".25"/>
<circle cx="476.8" cy="267.5" r=".25"/>
<circle cx="476.8" cy="268.5" r=".25"/>
<circle cx="476.8" cy="267.6" r=".25"/>
<circle cx="477.1" cy="267.8" r=".25"/>
<circle cx="477.1" cy="264.4" r=".25"/>
<circle cx="477.1" cy="268.2" r=".25"/>
<circle cx="477.1" cy="267.9" r=".25"/>
<circle cx="477.1" cy="264.5" r=".25"/>
<circle cx="477.1" cy="268.5" r=".25"/>
<circle cx="477.1" cy="267.5" r=".25"/>
</g>
<!-- layer: Visible Narrow (ANSI) -->
<g fill="none" stroke="#000" stroke-width=".38">
<path d="M210.8 85.7h.1M210.9 85.7l48.8 28.2-16.2 41.8-48.9-28.1zM211 85.6l-.1 .1M211 85.6l.6 .1M211 85.6l48.9 28.2-16.3 42.1M454.8 87.4l48.8 28.2v37.5l-48.8-28.2zM454.9 87.2l-.1 .2M455.6 86.9l-.7 .3 48.9 28.3v37.7M194.6 127.5l.1 .2M206.6 134.6v8.9M210.1 136.6v8.9M210.3 136.7v8.8"/>
<path d="M213.7 138.7v4.8M253.2 133.9l.1-.1v.2zM253.2 140v.1zM261 131.3l.2 .1M454.8 124.8l.1 .2M459.2 139.4l-13.8 8 4.7 2.7M459.2 127.5v12.6M462.7 129.5v12.6M462.9 129.7v12.4M466.4 131.6v8.5M469.6 133.5l-3.1 1.8M474.3 136.2l-24.2 13.9"/>
<path d="M474.5 136.3l-24.3 14-1.1 2M505.7 139.8l.1 .2M505.7 139.7v.1a1.31 1.31 0 0 0 0 1.7M505.8 130.5l.1 .1zM505.8 136.7l.2-.1zM506.4 139.6v-.3l.3-.1-.2 .6-.1-.2-.6 .2v.2M506.4 138.5a.79 .79 0 0 0-.7 1.2M506.5 138.6a.79 .79 0 0 0-.7 1.2l-.1-.1M506.7 139.7l.2 .8-.2 .7M506.7 139.4v.1M508.8 139.9h-.2l-.5 .5h-.7l-.5 .4M514 121.9l.2 .1"/>
<path d="M191.5 152.9h.1M191.5 152.8l.1 .1M191.5 153.9v-.9l4.7 2.7v.9M191.6 152.9l4.6 2.7M192.7 150.8v.1M192.7 150.7v.2M192.7 150.9l4.7 2.6M192.7 150.9l-1.1 2M196.2 155.6l.2 .1M196.4 155.7v.9M197.4 153.5l-1.2 2.1M197.5 153.5h-.1"/>
<path d="M197.5 153.5l.1 .2-.2-.2M206.6 142.8l-13.8 8 4.7 2.7M218.4 141.4l-20.9 12.1M218.6 141.5l-21 12.2-1.2 2M248.3 148.7v18.8M250.3 146v.2M250.3 144h.1M250.3 144v-.1a.42 .42 0 0 1 .5-.1 .42 .42 0 0 1 .2 .5v1.8M250.3 144v1.4M250.4 145.9l.1 .1M250.4 144v1.2M250.5 143.8l-.1 .2"/>
<path d="M250.6 143.8l-.2 .2M251.3 146.1l.2 .1a.79 .79 0 0 0-.7 1.2M251.3 146.1a.79 .79 0 0 0-.7 1.2M251.4 146l.3 .1M251.6 146.8l-.3 .1v.3l.3-.1M251.6 147.1h.1M251.7 146.1l-.2 .1 .2 .2-.1 .4h.2l-.2 .3M251.7 146.1l.5 .3M251.7 150.7v18.8M251.9 150.7v18.8M252.2 146.4l-.2 .2 .2 .1-.4 .2M252.9 145.2l.1 .2-.5-.1-.4 .2-.4 .6"/>
<path d="M252.9 146.7l-.1 .7 .3 .4-.2 .4 .1 .5M253 147.9l.2 .1M253 143.3l.2 .1M253 144.8v.4a1.63 1.63 0 0 0-1.7 .9M253 143.1h.1a1.43 1.43 0 0 0-.1 1.7M253.1 145.9h-.4l-.5 .5M253.1 146.2l-.4 .5h-.5M253.1 146.2h.1M253.2 143.4l-.2 .5v.8l.2 .2-.2-.1M253.2 146.2l-.2 .6v.8l.2 .2h-.2M253.2 148v.8M253.2 146.2l.6 .4"/>
<path d="M253.2 143.4l.6 .3M253.2 148l.6 .3M253.3 146.1l-.1 .1M253.7 141.9a.81 .81 0 0 0-.7 1.2M253.8 142.9l.1-.3h.2l-.2 .5-.1-.2-.6 .3v.2M253.8 143.7l-.2 .4 .2 .6M253.8 146.6l-.2 .4 .2 .6M253.9 145.2l.3 .2-.3 .5-.3-.2zM253.9 142a.79 .79 0 0 0-.7 1.2l-.2-.1M254 144.6l-.1 .2-.1-.1-.2 .3-.4-.1v.3l-.2 .2 .2 .1-.1 .4h.2l-.2 .3M254 146.4l-.1-.1-.1 .3M254 143.6l-.1-.2-.1 .3"/>
<path d="M254 147.5l-.1 .3-.1-.2-.3 .3-.3-.1v.2M254 145.9v.5l.2 .2-.2 .9M254 148.2l.1 .3-.2 .2-.1-.4M254 144.6l.2 .1M254 147.5h.1M254 142.8l.1 .1M254.1 147.7v.3l-.3 .3M254.1 143.1l.1 1.2-.2 .3M254.2 144.7l-.1 .1M254.2 144.7l.5 .3M254.7 145l-.2 .2 .2 .2-.4 .1M255.3 143.8l.2 .1-.7 .1-.6 .7"/>
<path d="M255.4 148.7v18.8M255.5 143.6l.2 .2M255.7 144.5h-.6l-.4 .5M255.7 144.7v.1M255.7 143.8l-.2 .1 .2 .2v.4h.1a1.24 1.24 0 0 1-1.1 .8M255.7 143.8l.5 .3M256.2 144.1l-.2 .2 .2 .2-.4 .2M256.2 144.1l.3-.1-.3 .4M256.2 143.3h-.3a.79 .79 0 0 1-1.1 .5l-.5 .3M256.4 143.4h-.4l-.3 .4M264.5 157.4h.1M444.1 149.5h.1"/>
<path d="M444.2 150.5v-.9l4.6 2.7v.9M444.2 149.5l4.7 2.7M445.3 147.4v.1M445.3 147.5l4.7 2.7M445.3 147.5l-1.1 2M448.9 152.2l-.1 .1h.3M448.9 152.2l.2 .1M449.1 152.3v.9M450 150.2l-1.1 2M450.1 150.1l-.1 .1M450.1 150.1l.1 .2-.2-.1M500.9 151.6v12.5"/>
<path d="M504.4 152.8v13.4M504.5 142.9l.3 .2M504.6 147.3v18.9M504.8 143.1l-.2 .2h.2v.1l-.3 .2M505.5 141.9l.2 .1h-.7l-.5 .4M505.5 143.3l-.1 .6 .3 .4-.2 .8 .2 .3M505.7 144.5l.1 .2M505.7 142.6h-.4l-.5 .5M505.7 142.8l-.3 .5h-.6M505.7 141.5l-.1 .4-.6-.1-.5 .3M505.7 142.8l.1 .1M505.8 140l-.2 .7v.5l.2 .3h-.1"/>
<path d="M505.8 142.9l-.2 .7v.5l.2 .4-.1-.2M505.8 144.7v.8M505.8 142.9l.6 .3M505.8 140l.6 .3M505.8 144.7l.6 .3M505.9 142.7l-.1 .2M506.4 140.3l-.2 .5 .2 .6M506.4 143.2l-.2 .6 .2 .5M506.5 141.9l.4 .1-.4 .6-.3-.2zM506.7 141.2l-.2 .3-.1-.1-.2 .2-.4-.1 .1 .3-.2 .2 .1 .3-.1 .3h.2l-.2 .2M506.7 143.1l-.2-.2-.1 .3M506.7 140.2l-.2-.2-.1 .3"/>
<path d="M506.7 144.1l-.2 .3-.1-.1-.3 .2h-.3v.2M506.7 144.3v.4l-.1 .1-.1-.1-.1 .3M506.7 142.6l.2 .8-.2 .7M506.7 144.8v.2l-.2 .3-.1-.3M506.7 141.2l.1 .1M506.7 144.1h.1M506.8 141.3l-.1 .1M506.8 141.3l.6 .3M507.4 141.6l-.2 .3h.2l-.1 .1-.4 .1M508 140.4l.1 .1h-.4l-.5 .2-.4 .6M508.1 140.3l.2 .1M508.1 145.4v18.7"/>
<path d="M508.1 159.3l9.1-5.2 4.6 2.7-30.1 17.4-4.7-2.8 13.8-7.9M508.3 141.1h-.4l-.5 .5M508.3 141.4h.1M508.3 140.4l-.2 .1 .2 .2v.4h.1a1.05 1.05 0 0 1-1 .8M508.3 140.4l.6 .3M508.9 140.7l-.2 .3h.2l-.5 .3M508.9 140.7l.2-.1-.2 .4M509 140l-.4 .1-.3 .3M517.1 154.1h.2M521.8 156.8l.2 .2zM523.1 157.4l.1 .1M523.1 158.5v-.9l-1.1-.6-30.1 17.4-1.2 1.9"/>
<path d="M233.1 176.9h.1M233.2 176.9l-.1 .1M233.2 176.9l1.2-2 4.7 2.7M233.2 177.9v-.9l4.7 2.7v.9M233.2 176.9l4.7 2.7M234.4 174.8l-.1 .1M237.9 179.6l.2 .1M238.1 179.7v.9M239.1 177.5l.1 .2zM239.1 177.6l-1.2 2M255.5 162.7l9-5.3 4.7 2.7-30.1 17.4-4.7-2.7 13.8-7.9M269.2 160.1l.2 .2z"/>
<path d="M270.4 160.8l.2 .1M270.5 161.9v-.9l-1.1-.7-30.2 17.4-1.1 2M485.8 174.6v-.9l4.7 2.6v.9M485.8 173.5h.1M485.8 173.5v.1M485.8 173.5l1.2-2 4.7 2.7M485.8 173.5l4.7 2.8M487 171.4l-.1 .1M490.5 176.3h.2M490.7 176.3v.9M491.7 174.2l.2 .2zM491.7 174.2l-1.2 2.1"/>
</g>
<g fill="#000">
<circle cx="211" cy="85.6" r=".19"/>
<circle cx="505.8" cy="142.9" r=".19"/>
</g>
<!-- layer: Border (ANSI) -->
<g fill="none" stroke="#000" stroke-width=".7">
<path d="M139.7 8.6v4.1M279.4 6.3v6.4l-2.2-3.8h4.4l-2.2 3.8 2.2-3.8M419.1 8.6v4.1M15 107.9h4M539.8 107.9h4M12.7 215.9h6.3l-3.8-2.2v4.4l3.8-2.2-3.8 2.2M546.1 215.9h-6.3l3.8-2.2v4.4l-3.8-2.2 3.8 2.2M15 323.8h4M539.8 323.8h4M19 419.1v-406.4h520.8v406.4h-520.8h520.8M139.7 419.1v4.1M419.1 419.1v4.1"/>
<path d="M281.6 422.9l-2.2-3.8 2.2 3.8h-4.4l2.2-3.8v6.3"/>
</g>
<!-- layer: Title (ANSI) -->
<path d="M412.7 355.6v63.5M412.7 371.3h127.1M342.9 390.5h69.8M387.3 390.5v28.6M342.9 409.6h69.8M342.9 400h196.9M412.7 412.7h127.1M425.4 400v12.7M441.2 412.7v6.4M450.8 400v12.7M488.9 412.7v6.4M527 400v12.7" fill="none" stroke="#000" stroke-width=".38"/>
<path d="M342.9 355.6h196.9v63.5h-196.9z" fill="none" stroke="#000" stroke-width=".51"/>
<!-- layer: Dimension (ANSI) -->
<path d="M232.3 209.9h42.8M272 209.9l.4 2.4h-.9zM272 209.9v47.5M474.7 208.5h52.7M524.3 208.5l.5 2.6h-1zM524.3 208.5v47.6M272 262.2v47.6M524.3 260.9v47.6M256.9 309.8h18.2M271.5 307.2h.9l-.4 2.6zM515.9 308.5h11.5M523.8 305.9h1l-.5 2.6z" fill="none" stroke="#000" stroke-width=".26"/>
<path d="M272 209.9l.4 2.4h-.9zM524.3 208.5l.5 2.6h-1zM271.5 307.2h.9l-.4 2.6zM523.8 305.9h1l-.5 2.6z" fill="#000"/>
<g font-size="6.3">
<text x="86.2" y="323.9">POSITION: 60°</text>
<text x="343.4" y="322.6">POSITION: 90°</text>
<text x="413.5" y="389.4">DRAFTING DESK</text>
<text x="416.6" y="410.9">C</text>
</g>
<text font-size="5.3" x="425.5" y="365.4">PORTLAND COMMUNITY COLLEGE</text>
<g font-size="4.3">
<text x="451.6" y="411.9">DDA265-6</text>
<text x="532.1" y="410.2">A</text>
</g>
<g font-size="4.2">
<text x="68.7" y="11.7">4</text>
<text x="208.4" y="11.7">3</text>
<text x="348.1" y="11.7">2</text>
<text x="487.8" y="11.7">1</text>
<text x="15.1" y="55.5">D</text>
<text x="540.9" y="55.5">D</text>
<text x="15.2" y="163.4">C</text>
<text x="541" y="163.4">C</text>
<text x="266.7" y="261.3">58.98</text>
<text x="519" y="260">59.00</text>
<text x="15.3" y="271.4">B</text>
<text x="541.1" y="271.4">B</text>
<text x="15.2" y="379.3">A</text>
<text x="541" y="379.3">A</text>
<text x="343.7" y="399.2">SHELBY</text>
<text x="388.1" y="398.7">6/9/2025</text>
<text x="423.9" y="417">1 / 15</text>
<text x="501.3" y="418.3">6</text>
<text x="511.8" y="418.3">6</text>
<text x="68.7" y="423.2">4</text>
<text x="208.4" y="423.2">3</text>
<text x="348.1" y="423.2">2</text>
<text x="487.8" y="423.2">1</text>
</g>
<g font-size="3.5">
<text x="413.5" y="374.6">TITLE</text>
<text x="343.7" y="393.8">DRAWN</text>
<text x="343.7" y="403.4">CHECKED</text>
<text x="415.5" y="404.1">SIZE</text>
<text x="451.6" y="404.1">DWG NO</text>
<text x="530.3" y="404">REV</text>
<text x="343.7" y="412.9">APPROVED</text>
<text x="413.5" y="416.1">SCALE</text>
<text x="442.3" y="416.5">MATERIAL</text>
<text x="489.7" y="418.3">SHEET</text>
<text x="506.2" y="418.3">OF</text>
</g>
<g font-size="2.6">
<text x="356.3" y="361.4">UNLESS OTHERWISE SPECIFIED:</text>
<text x="359.2" y="366.5">DIMENSIONS ARE IN INCHES</text>
<text x="368.4" y="369.4">TOLERANCES:</text>
<text x="365.3" y="372.4">FRACTIONAL ±1/32&quot;</text>
<text x="369" y="375.4">ANGULAR ±2°</text>
<text x="371.1" y="381.4">.XXX ±.004</text>
<text x="372.4" y="378.4">.XX: ±.01</text>
<text x="360" y="387.3">DO NOT SCALE DRAWING</text>
</g>
</svg>
